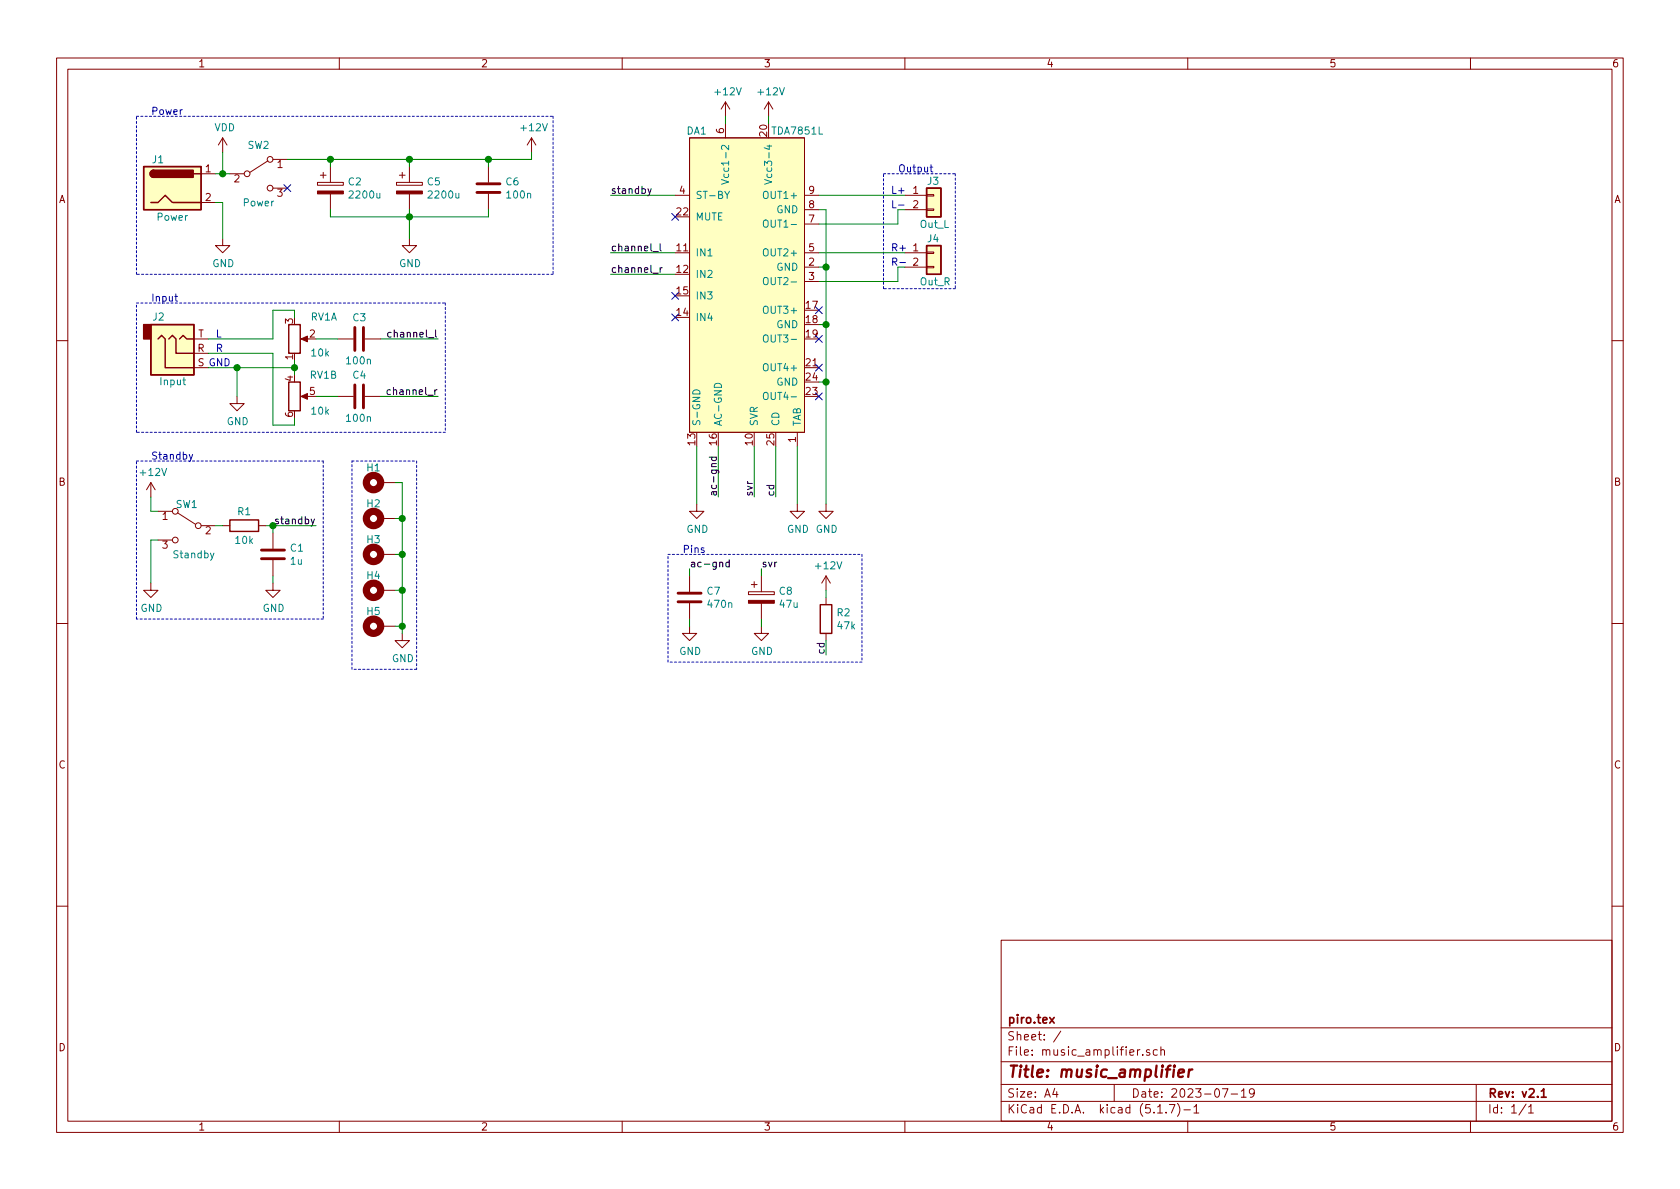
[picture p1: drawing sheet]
<svg xmlns="http://www.w3.org/2000/svg" width="297mm" height="210mm" viewBox="0 0 297 210" stroke-linecap="round" stroke-linejoin="round" font-family="sans-serif">
<g fill="none" stroke="#840000" stroke-width=".18">
<path d="M10 10.3h277v189.9h-277zM12 12.2h273v186.1h-273zM60 10.3v1.9M110 10.3v1.9M128.3 18l-.8 1.3M128.3 18v2.6M128.3 18l.7 1.3M135.9 18l-.8 1.3M135.9 18v2.6M135.9 18l.8 1.3M160 10.3v1.9M210 10.3v1.9"/>
<path d="M260 10.3v1.9M35.6 30.7h2.5M35.6 35.8h2.5M39.4 24.4l-.8 1.2M39.4 24.4v2.5M39.4 24.4l.7 1.2M40.6 30.7h2.6M47.4 28.4l-3.2 2.1M48.3 28.2h2.5M48.3 33.3h2.5M56.1 32.3h4.6v.5h-4.6zM56.6 31h1.1"/>
<path d="M57.1 30.5v1M58.4 29.5v2.8M58.4 34.3v2.8M70.1 32.3h4.6v.5h-4.6zM70.6 31h1M71.1 30.5v1M72.4 29.5v2.8M72.4 34.3v2.8M86.4 29.5v2.8M86.4 34.3v2.8M94 24.4l-.8 1.2M94 24.4v2.5"/>
<path d="M94 24.4l.7 1.2M119.4 34.5h2.5M121.9 24.4h20.3v52h-20.3zM128.3 21.8v2.6M142.2 34.5h2.6M142.2 37.1h2.6M142.2 39.6h2.6M160 34.5h3.8M160 37.1h3.8M163.8 37h1.3v.2h-1.3zM163.8 34.4h1.3v.3h-1.3zM34.3 59.9h2.5"/>
<path d="M39.4 42.2v1.2h1.2l-1.2 1.3-1.3-1.3h1.3M53.6 59.9h1M59.7 59.9h2.8M64.5 59.9h2.8M72.4 42.2v1.2h1.3l-1.3 1.3-1.3-1.3h1.3M142.2 44.7h2.6M142.2 47.2h2.6M142.2 49.8h2.6M160 44.7h3.8M160 47.2h3.8M163.8 47.1h1.3v.3h-1.3zM163.8 44.6h1.3v.2h-1.3z"/>
<path d="M10 60.2h2M34.3 62.5h2.5M34.3 65h2.5M41.9 70.1v1.3h1.3l-1.3 1.2-1.3-1.2h1.3M53.6 70.1h1M59.7 70.1h2.8M64.5 70.1h2.8M141 76.4v2.6M285 60.2h2M26.7 85.3l-.8 1.3M26.7 85.3v2.6M26.7 85.3l.7 1.3"/>
<path d="M27.9 90.4h2.6M27.9 95.5h2.6M31.4 90.7l3.1 2M35.6 93h2.5M39.4 93h1.2M45.7 93h1.3M48.3 94.2v2.8M48.3 99.1v2.7M67.3 85.3h2.5M67.3 98h2.5M67.3 91.7h2.5M123.2 89.1v1.3h1.3l-1.3 1.3-1.3-1.3h1.3"/>
<path d="M141 89.1v1.3h1.2l-1.2 1.3-1.3-1.3h1.3M146 89.1v1.3h1.3l-1.3 1.3-1.2-1.3h1.2M10 110.3h2M26.7 103.1v1.3h1.2l-1.2 1.3-1.3-1.3h1.3M48.3 103.1v1.3h1.2l-1.2 1.3-1.3-1.3h1.3M67.3 110.7h2.5M67.3 104.4h2.5M71.1 112v1.3h1.3l-1.3 1.2-1.3-1.2h1.3M121.9 110.7v1.3h1.3l-1.3 1.3-1.3-1.3h1.3M121.9 101.8v2.8M121.9 106.7v2.8M132.3 104.6h4.6v.6h-4.6z"/>
<path d="M132.8 103.4h1.1M133.3 102.9v1M134.6 110.7v1.3h1.3l-1.3 1.3-1.3-1.3h1.3M134.6 101.8v2.8M134.6 106.7v2.8M146 101.8v2.6M146 105.7v1.2M146 112v1.3M146 101.8l-.7 1.3M146 101.8l.8 1.3M285 110.3h2M10 160.2h2"/>
<path d="M177 166.3h108v32h-108zM285 160.2h2M60 198.3v1.9M110 198.3v1.9M160 198.3v1.9M177 194.8h108M177 191.8h108M177 187.8h108M177 181.8h108M186.5 192.5l-.4 1h1M186.8 193v1M187.6 182.3l-1.3 2"/>
<path d="M197 191.8v3M201.5 185.6l-.4 .3M202.1 186.5v.1M203.3 185.7l-.4-.1-.2 .2 .1 .2 .5 .2v.3h-.6M204.6 185.7l-.4-.1-.3 .3 .1 .6 .2 .1 .4-.1M204.7 196.8h.8M205.3 185.7l.2-.1 .3 .1 .1 .9M205.3 185.1v1.5M206.2 196.7v.1M206.8 195.3h.9l-.6 1.5M208.2 195.1a1.71 1.71 0 0 1 0 2.3M209.3 196.3h1.2"/>
<path d="M210 198.3v1.9M211.1 195.8l.4-.5v1.5M211.1 196.8h.9M216.1 192.5h1l-.6 1.5M217.7 193.5h1.1M219.5 193l.4-.5v1.5M219.5 194h.8M221.8 193.2l-.3 .3h-.3l-.3-.3v-.4l.2-.2 .4-.1 .2 .2a1.13 1.13 0 0 1-.2 1.2l-.4 .1M260 198.3v1.9M261 191.8v6.5M269.8 195.2l-1.2 2M270.3 195.8l.4-.5v1.5"/>
<path d="M270.3 196.8h.8"/>
<circle cx="43.7" cy="30.7" r=".51"/>
<circle cx="47.8" cy="33.3" r=".51"/>
<circle cx="47.8" cy="28.2" r=".51"/>
<circle cx="31" cy="95.5" r=".51"/>
<circle cx="31" cy="90.4" r=".51"/>
<circle cx="35.1" cy="93" r=".51"/>
</g>
<path d="M185.6 179.9l.8 1M186.4 179.9l-.8 1M272.5 193l.4-.5v1.5M272.5 194h.9" fill="none" stroke="#840000" stroke-width=".3"/>
<path d="M208.4 189.8l.9-.2v-.4l-.6-.1-.3 .3v.9l.2 .1 .5-.1M210.3 189.1l-.2 1.3M210.8 189.1a.54 .54 0 0 0-.6 .4" fill="none" stroke="#840000" stroke-width=".41"/>
<path d="M84.3 34h4.1M84.3 32.5h4.1M62.7 57.9v4.1M64.3 57.9v4.1M62.7 68.1v4M64.3 68.1v4M46.2 98.8h4.1M46.2 97.3h4.1M119.9 106.4h4.1M119.9 104.9h4.1" fill="none" stroke="#840000" stroke-width=".51"/>
<g fill="none" stroke="#840000" stroke-width="1.3">
<circle cx="66" cy="91.7" r="1.27"/>
<circle cx="66" cy="85.3" r="1.27"/>
<circle cx="66" cy="98" r="1.27"/>
<circle cx="66" cy="110.7" r="1.27"/>
<circle cx="66" cy="104.4" r="1.27"/>
</g>
<g fill="#ffffc2" stroke="#ffffc2" stroke-width=".18">
<path d="M163.8 43.4h2.6v5.1h-2.6z"/>
<path d="M25.4 29.5h10.2v7.6h-10.2z"/>
<path d="M163.8 33.3h2.6v5h-2.6z"/>
<path d="M121.9 24.4h20.3v52h-20.3z"/>
<path d="M26.7 57.4h7.6v8.9h-7.6z"/>
</g>
<g fill="none" stroke="#840000" stroke-width=".25">
<path d="M25.4 29.5h10.2v7.6h-10.2zM26.7 35.8h1.2l1.3-1.3 1.3 1.3h5.1M27.2 30.1a.63 .63 0 0 0-.7 .6 .63 .63 0 0 0 .7 .7M34.3 30.7h1.3M163.8 33.3h2.6v5h-2.6zM26.7 57.4h7.6v8.9h-7.6zM27.9 59.9l.7-.6 .6 .6v5.1h5.1M29.8 59.9l.7-.6 .6 .6v2.6h3.2M31.7 59.9l.7-.6 .6 .6h1.3M51.1 57.4h2v5.1h-2zM163.8 43.4h2.6v5.1h-2.6zM51.1 67.6h2v5h-2z"/>
<path d="M40.6 91.9h5.1v2.1h-5.1zM145 106.9h2.1v5.1h-2.1z"/>
</g>
<g fill="#840000" stroke="#840000" stroke-width=".18">
<path d="M53.2 59.9l1.2-.5v1z"/>
<path d="M53.2 70.1l1.2-.5v1z"/>
<path d="M132.3 106.2h4.6v.5h-4.6z"/>
<path d="M70.1 33.8h4.6v.5h-4.6z"/>
<path d="M56.1 33.8h4.6v.5h-4.6z"/>
</g>
<g fill="#840000" stroke="#840000" stroke-width=".25">
<path d="M26.7 30.3l.5-.2v1.3a.64 .64 0 0 1-.6-.4 .64 .64 0 0 1 .1-.7z"/>
<path d="M27.2 30.1h7v1.3h-7z"/>
<path d="M25.4 57.4h1.3v2.5h-1.3z"/>
</g>
<path d="M127.6 31.7l1.2 .5-1.2 .4M128.1 33.8l.5 .7 .4-.7M135 39.1a.45 .45 0 0 1 .8 0 .88 .88 0 0 1-.3 1.1l-.3-.1a1.07 1.07 0 0 1-.2-1zM135.2 31.7l1.2 .5-1.2 .4M135 59.4a.45 .45 0 0 1 .8 0 .88 .88 0 0 1-.3 1.1l-.3-.1a1.07 1.07 0 0 1-.2-1zM135 49.2a.45 .45 0 0 1 .8 0 .88 .88 0 0 1-.3 1.1h-.3a1.07 1.07 0 0 1-.2-1.1zM122.7 69.1a.67 .67 0 0 1 .7-.1 .67 .67 0 0 1 .3 .7h-1.2zM126.4 68a.68 .68 0 0 1 .7-.2 .68 .68 0 0 1 .5 .7h-1.3zM135 69.6a.45 .45 0 0 1 .8 0 .88 .88 0 0 1-.3 1.1l-.3-.1a1.07 1.07 0 0 1-.2-1z" fill="none" stroke="#008484" stroke-width=".18"/>
<g fill="none" stroke="#0000c2" stroke-width=".18" stroke-dasharray=".4 .4">
<path d="M24.1 20.6h73.7M97.8 20.6v27.9M156.2 30.7h12.7M168.9 30.7v20.3M24.1 48.5v-27.9M24.1 53.6h54.6M78.7 53.6v22.8M97.8 48.5h-73.7M156.2 51v-20.3M168.9 51h-12.7M24.1 76.4v-22.8M78.7 76.4h-54.6"/>
<path d="M24.1 81.5h33M57.1 81.5v28M62.2 81.5h11.5M73.7 81.5v36.9M118.1 98h34.3M152.4 98v19.1M24.1 109.5v-28M57.1 109.5h-33M62.2 118.4v-36.9M73.7 118.4h-11.5M118.1 117.1v-19.1M152.4 117.1h-34.3"/>
</g>
<g fill="none" stroke="#008400" stroke-width=".18">
<path d="M38.1 30.7h2.5M38.1 35.8h1.3v6.4M39.4 26.9v3.8M58.4 37.1v1.2h28v-1.2M58.4 28.2v1.3M72.4 28.2v1.3M72.4 37.1v5.1M86.4 28.2v1.3M94 26.9v1.3h-43.2M107.9 34.5h11.5M128.3 20.6v1.2M135.9 20.6v1.2"/>
<path d="M144.8 34.5h15.2M144.8 37.1h1.2v52M160 37.1h-1.3v2.5h-13.9M52.1 56.1v-1.2h-3.8v5h-11.5M55.9 59.9h3.8M67.3 59.9h10.2M107.9 44.7h11.5M107.9 48.5h11.5M144.8 47.2h1.2M144.8 57.4h1.2M144.8 44.7h15.2M160 47.2h-1.3v2.6h-13.9"/>
<path d="M36.8 62.5h11.5v12.7h3.8v-1.3M36.8 65h15.3M41.9 65v5.1M52.1 63.7v2.6M55.9 70.1h3.8M67.3 70.1h10.2M123.2 79v10.1M127 79v8.9M133.3 79v8.9M137.2 79v8.9M141 79v10.1M144.8 67.6h1.2"/>
<path d="M26.7 87.9v2.5h1.2M27.9 95.5h-1.2v7.6M38.1 93h1.3M47 93h8.9M48.3 93v1.2M69.8 85.3h1.3v26.7M69.8 98h1.3M69.8 91.7h1.3M48.3 101.8v1.3M69.8 110.7h1.3M69.8 104.4h1.3M121.9 100.6v1.2"/>
<path d="M121.9 109.5v1.2M134.6 100.6v1.2M134.6 109.5v1.2M146 104.4v1.3M146 113.3v2.5"/>
</g>
<g fill="none" stroke="#000" stroke-width=".18">
<path d="M114.6 33.4l.3 .8M115.1 33.4l-.4 1.1-.1 .1M69.2 58.8h-.4l-.2 .2 .1 .6h.5M115.4 44.5h1M115.4 48.3h1M116.7 43.1v1.1l.2 .2M116.7 47.3v.9M117.1 47.3l-.4 .3M69 69l-.3-.1-.3 .3 .2 .5h.4M125.4 80.8h1.3M125.9 80.8l-.1 .4 .3 .3 .5-.2v-.5M128.9 99.5l-.3-.1-.3 .2 .1 .6h.5"/>
<path d="M128.9 99v1.2"/>
</g>
<path d="M157.8 35.5v1.2h.6M158.9 36.3h.9M164.4 29.6h.5M164.6 29.1v1.1l.3 .2M30.9 52.4h.5M31.1 52v1.1l.3 .2M159.1 46.4h1M34.1 80.4l-.5 1.1-.1 .1" fill="none" stroke="#0000c2" stroke-width=".18"/>
<g fill="#008400" stroke="#008400" stroke-width=".25">
<circle cx="146.1" cy="57.4" r=".51"/>
<circle cx="39.4" cy="30.7" r=".51"/>
<circle cx="72.4" cy="38.3" r=".51"/>
<circle cx="146.1" cy="67.6" r=".51"/>
<circle cx="41.9" cy="65" r=".51"/>
<circle cx="58.4" cy="28.2" r=".51"/>
<circle cx="71.1" cy="91.7" r=".51"/>
<circle cx="72.4" cy="28.2" r=".51"/>
<circle cx="71.1" cy="98" r=".51"/>
<circle cx="52.1" cy="65" r=".51"/>
<circle cx="48.3" cy="93" r=".51"/>
<circle cx="71.1" cy="104.4" r=".51"/>
<circle cx="86.4" cy="28.2" r=".51"/>
<circle cx="146.1" cy="47.2" r=".51"/>
<circle cx="71.1" cy="110.7" r=".51"/>
</g>
<g fill="none" stroke="#000084" stroke-width=".18">
<path d="M50.2 32.7l1.2 1.2M51.4 32.7l-1.2 1.2M118.8 37.7l1.2 1.3M120 37.7l-1.2 1.3M118.8 55.5l1.2 1.2M118.8 51.7l1.2 1.2M120 55.5l-1.2 1.2M120 51.7l-1.2 1.2M144.2 54.2l1.2 1.3M144.2 59.3l1.2 1.2M145.4 54.2l-1.2 1.3M145.4 59.3l-1.2 1.2"/>
<path d="M144.2 69.5l1.2 1.2M144.2 64.4l1.2 1.2M145.4 69.5l-1.2 1.2M145.4 64.4l-1.2 1.2"/>
</g>
<text font-size="2.8" fill="#840000" x="178" y="190.5">Title: music_amplifier</text>
<g font-size="2.1" fill="#840000">
<text x="178" y="184">Sheet: /</text>
<text x="178" y="181">piro.tex</text>
<text x="178" y="186.7">File: music_amplifier.sch</text>
<text x="178" y="196.9">KiCad E.D.A. kicad (5.1.7)-1</text>
<text x="178" y="194.1">Size: A4</text>
<text x="200" y="194.1">Date: 2023-07-19</text>
<text x="263" y="194.1">Rev: v2.1</text>
<text x="263" y="196.9">Id: 1/1</text>
</g>
<g font-size="1.8" fill="#840000">
<text x="35" y="11.9">1</text>
<text x="85" y="11.9">2</text>
<text x="135" y="11.9">3</text>
<text x="185" y="11.9">4</text>
<text x="235" y="11.9">5</text>
<text x="285" y="11.9">6</text>
<text x="128" y="23.6" transform="rotate(-90 128 23.6)">6</text>
<text x="49" y="29.7">1</text>
<text x="135.6" y="24.1" transform="rotate(-90 135.6 24.1)">20</text>
<text x="10.4" y="35.9">A</text>
<text x="36.3" y="30.5">1</text>
<text x="36.3" y="35.6">2</text>
<text x="41.4" y="32.3">2</text>
<text x="49" y="34.8">3</text>
<text x="120.2" y="34.3">4</text>
<text x="143" y="34.3">9</text>
<text x="161.4" y="34.3">1</text>
<text x="285.4" y="35.9">A</text>
<text x="119.7" y="38.1">22</text>
<text x="143" y="39.4">7</text>
<text x="143" y="36.8">8</text>
<text x="161.4" y="36.8">2</text>
<text x="119.7" y="44.4">11</text>
<text x="143" y="47">2</text>
<text x="143" y="44.4">5</text>
<text x="161.4" y="44.4">1</text>
<text x="161.4" y="47">2</text>
<text x="119.7" y="48.3">12</text>
<text x="119.7" y="52.1">15</text>
<text x="143" y="49.5">3</text>
<text x="35" y="59.7">T</text>
<text x="51.8" y="57.2" transform="rotate(-90 51.8 57.2)">3</text>
<text x="54.8" y="59.7">2</text>
<text x="119.7" y="55.9">14</text>
<text x="142.5" y="54.6">17</text>
<text x="142.5" y="57.1">18</text>
<text x="142.5" y="59.7">19</text>
<text x="34.9" y="62.2">R</text>
<text x="51.8" y="63.6" transform="rotate(-90 51.8 63.6)">1</text>
<text x="142.5" y="64.8">21</text>
<text x="51.8" y="67.4" transform="rotate(-90 51.8 67.4)">4</text>
<text x="54.8" y="69.8">5</text>
<text x="142.5" y="69.8">23</text>
<text x="142.5" y="67.3">24</text>
<text x="51.8" y="73.8" transform="rotate(-90 51.8 73.8)">6</text>
<text x="122.9" y="78.7" transform="rotate(-90 122.9 78.7)">13</text>
<text x="126.7" y="78.7" transform="rotate(-90 126.7 78.7)">16</text>
<text x="133.1" y="78.7" transform="rotate(-90 133.1 78.7)">10</text>
<text x="136.9" y="78.7" transform="rotate(-90 136.9 78.7)">25</text>
<text x="140.7" y="78.2" transform="rotate(-90 140.7 78.2)">1</text>
<text x="10.4" y="85.9">B</text>
<text x="285.4" y="85.9">B</text>
<text x="28.7" y="91.9">1</text>
<text x="36.3" y="94.5">2</text>
<text x="28.7" y="97">3</text>
<text x="10.4" y="135.9">C</text>
<text x="285.4" y="135.9">C</text>
<text x="10.4" y="185.9">D</text>
<text x="285.4" y="185.9">D</text>
<text x="35" y="199.9">1</text>
<text x="85" y="199.9">2</text>
<text x="135" y="199.9">3</text>
<text x="185" y="199.9">4</text>
<text x="235" y="199.9">5</text>
<text x="285" y="199.9">6</text>
</g>
<g font-size="1.8" fill="#008484">
<text x="126.6" y="16.9">+12V</text>
<text x="134.2" y="16.9">+12V</text>
<text x="37.9" y="23.2">VDD</text>
<text x="92.3" y="23.2">+12V</text>
<text x="121.4" y="23.8">DA1</text>
<text x="136.7" y="23.8">TDA7851L</text>
<text x="27" y="28.9">J1</text>
<text x="43.8" y="26.3">SW2</text>
<text x="61.6" y="32.8">C2</text>
<text x="62" y="35.1">2200u</text>
<text x="75.6" y="32.8">C5</text>
<text x="76" y="35.1">2200u</text>
<text x="89.5" y="32.8">C6</text>
<text x="89.7" y="35.1">100n</text>
<text x="122.9" y="35.2">ST-BY</text>
<text x="128.9" y="31.1" transform="rotate(-90 128.9 31.1)">Vcc1-2</text>
<text x="135.5" y="35.2">OUT1+</text>
<text x="136.5" y="31.1" transform="rotate(-90 136.5 31.1)">Vcc3-4</text>
<text x="164" y="32.7">J3</text>
<text x="27.8" y="39">Power</text>
<text x="43.1" y="36.5">Power</text>
<text x="122.9" y="39">MUTE</text>
<text x="135.9" y="40.3">OUT1-</text>
<text x="137.3" y="37.7">GND</text>
<text x="162.7" y="40.3">Out_L</text>
<text x="37.5" y="47.2">GND</text>
<text x="70.6" y="47.2">GND</text>
<text x="122.9" y="45.3">IN1</text>
<text x="135.5" y="45.3">OUT2+</text>
<text x="137.3" y="47.9">GND</text>
<text x="164" y="42.8">J4</text>
<text x="122.9" y="49.1">IN2</text>
<text x="122.9" y="53">IN3</text>
<text x="135.9" y="50.4">OUT2-</text>
<text x="162.7" y="50.5">Out_R</text>
<text x="27.1" y="56.7">J2</text>
<text x="54.9" y="56.7">RV1A</text>
<text x="62.4" y="56.8">C3</text>
<text x="122.9" y="56.8">IN4</text>
<text x="135.5" y="55.5">OUT3+</text>
<text x="137.3" y="58">GND</text>
<text x="55.1" y="63">10k</text>
<text x="61.4" y="64.4">100n</text>
<text x="135.5" y="65.7">OUT4+</text>
<text x="135.9" y="60.6">OUT3-</text>
<text x="28.4" y="68.1">Input</text>
<text x="54.8" y="67">RV1B</text>
<text x="62.4" y="67">C4</text>
<text x="135.9" y="70.7">OUT4-</text>
<text x="137.3" y="68.2">GND</text>
<text x="40.1" y="75.2">GND</text>
<text x="55.1" y="73.3">10k</text>
<text x="61.4" y="74.6">100n</text>
<text x="123.8" y="75.4" transform="rotate(-90 123.8 75.4)">S-GND</text>
<text x="127.6" y="75.4" transform="rotate(-90 127.6 75.4)">AC-GND</text>
<text x="134" y="75.4" transform="rotate(-90 134 75.4)">SVR</text>
<text x="137.8" y="75.4" transform="rotate(-90 137.8 75.4)">CD</text>
<text x="141.6" y="75.4" transform="rotate(-90 141.6 75.4)">TAB</text>
<text x="64.9" y="83.4">H1</text>
<text x="25" y="84.2">+12V</text>
<text x="31.1" y="89.8">SW1</text>
<text x="64.9" y="89.7">H2</text>
<text x="42.1" y="91.1">R1</text>
<text x="121.4" y="94.2">GND</text>
<text x="139.1" y="94.2">GND GND</text>
<text x="30.8" y="98.7">Standby</text>
<text x="41.7" y="96.2">10k</text>
<text x="51.4" y="97.6">C1</text>
<text x="51.4" y="99.9">1u</text>
<text x="64.9" y="96.1">H3</text>
<text x="144.3" y="100.7">+12V</text>
<text x="64.9" y="102.4">H4</text>
<text x="125" y="105.2">C7</text>
<text x="125.3" y="107.5">470n</text>
<text x="137.8" y="105.2">C8</text>
<text x="137.9" y="107.5">47u</text>
<text x="24.8" y="108.2">GND</text>
<text x="46.4" y="108.2">GND</text>
<text x="64.9" y="108.8">H5</text>
<text x="148" y="109">R2</text>
<text x="148.2" y="111.3">47k</text>
<text x="69.3" y="117.1">GND</text>
<text x="120.1" y="115.8">GND</text>
<text x="132.8" y="115.8">GND</text>
</g>
<g font-size="1.8" fill="#0000c2">
<text x="26.7" y="20.3">Power</text>
<text x="157.5" y="34.3">L+</text>
<text x="158.7" y="30.5">Output</text>
<text x="157.5" y="47">R-</text>
<text x="157.5" y="44.4">R+</text>
<text x="26.7" y="53.3">Input</text>
<text x="38.1" y="59.7">L</text>
<text x="35" y="64.8">S GND</text>
<text x="38.1" y="62.2">R</text>
<text x="26.7" y="81.3">Standby</text>
<text x="120.6" y="97.8">Pins</text>
</g>
<g font-size="1.8">
<text x="107.9" y="34.3">standby</text>
<text x="107.9" y="44.4">channel_l</text>
<text x="107.9" y="48.3">channel_r</text>
<text x="69.3" y="59.7">channel_l</text>
<text x="69.1" y="69.8">channel_r</text>
<text x="126.7" y="87.9" transform="rotate(-90 126.7 87.9)">ac-gnd</text>
<text x="133.1" y="87.9" transform="rotate(-90 133.1 87.9)">svr</text>
<text x="136.9" y="87.9" transform="rotate(-90 136.9 87.9)">cd</text>
<text x="49.1" y="92.7">standby</text>
<text x="121.9" y="100.3">ac-gnd</text>
<text x="134.6" y="100.3">svr</text>
<text x="145.8" y="115.8" transform="rotate(-90 145.8 115.8)">cd</text>
</g>
</svg>
